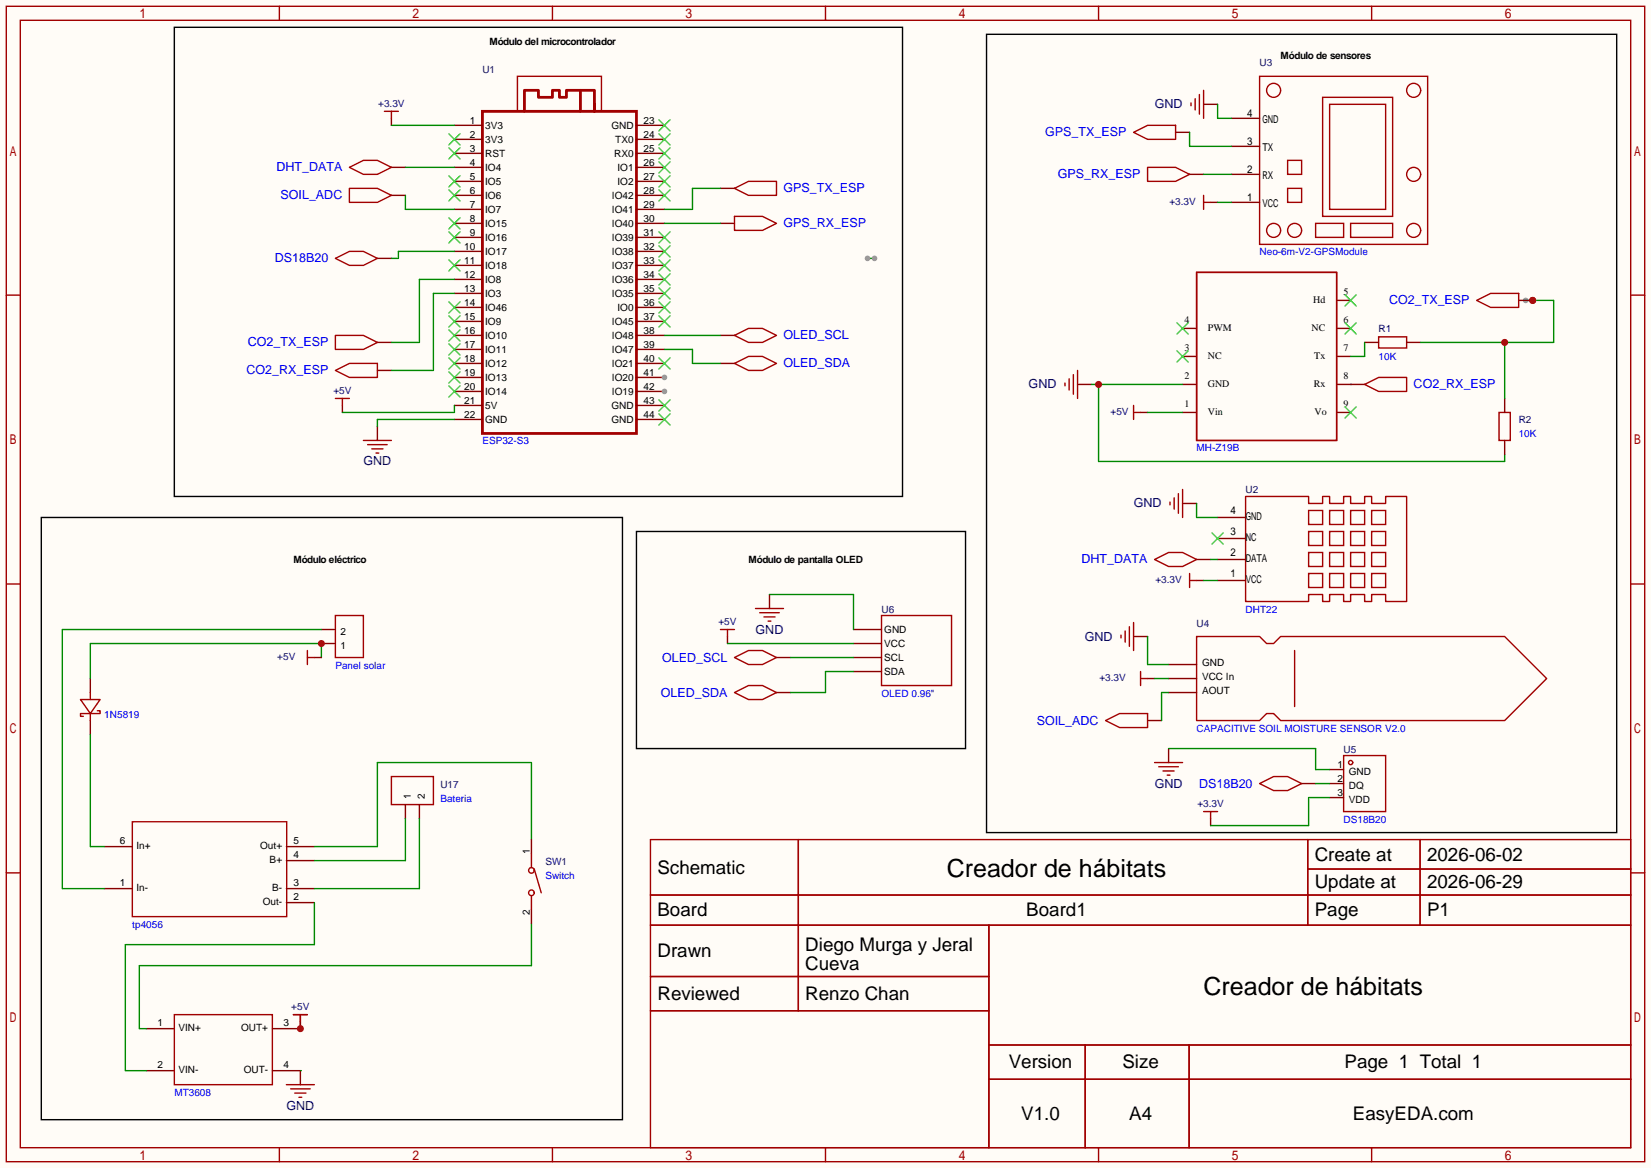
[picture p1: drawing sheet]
<svg xmlns="http://www.w3.org/2000/svg" width="299mm" height="212mm" viewBox="0 0 299 212" stroke-linecap="round" stroke-linejoin="round" font-family="sans-serif">
<path d="M0 0h299.5v211.8h-299.5z" fill="#fffcf7"/>
<g fill="none" stroke="#a10000" stroke-width=".25">
<path d="M1.1 1.1h297.2v209.6h-297.2zM3.7 3.7h292.1v204.5h-292.1zM50.7 1.1v2.6M93.9 13.8h15.2v6.4h-15.2zM100.2 1.1v2.6M149.7 1.1v2.6M199.3 1.1v2.6M248.8 1.1v2.6M1.1 53.5h2.6M295.8 53.5h2.5M1.1 105.9h2.6M295.8 105.9h2.5"/>
<path d="M1.1 158.3h2.6M118 152.3h177.8v55.9h-177.8zM144.8 152.3v31M237.2 152.3v15.5M237.2 157.6h58.6M257.6 152.3v15.5M295.8 158.3h2.5M118 162.3h177.8M118 167.8h177.8M118 177.1h61.4M179.4 167.8v40.4M118 183.3h61.4"/>
<path d="M179.4 189.5h116.4M179.4 195.7h116.4M196.8 189.5v18.7M215.7 189.5v18.7M50.7 208.2v2.5M100.2 208.2v2.5M149.7 208.2v2.5M199.3 208.2v2.5M248.8 208.2v2.5"/>
</g>
<path d="M105.3 16.4v3.8M107.8 18.9v1.3v-3.8h-5.1v1.3h-1.2v-1.3h-1.3v1.3h-2.5v-1.3h-2.6v3.8M87.5 20.2h27.9v58.4h-27.9z" fill="none" stroke="#a10000" stroke-width=".51"/>
<g fill="none" stroke="#870000" stroke-width=".25">
<path d="M82.4 22.7h5.1M82.4 25.3h5.1M82.4 27.8h5.1M82.4 30.4h5.1M82.4 32.9h5.1M82.4 35.4h5.1M82.4 38h5.1M115.4 22.7h5.1M115.4 25.3h5.1M115.4 27.8h5.1M115.4 30.4h5.1M115.4 32.9h5.1"/>
<path d="M115.4 35.4h5.1M115.4 38h5.1M82.4 40.5h5.1M82.4 43.1h5.1M82.4 45.6h5.1M82.4 48.1h5.1M82.4 50.7h5.1M82.4 53.2h5.1M82.4 55.8h5.1M82.4 58.3h5.1M115.4 40.5h5.1M115.4 43.1h5.1"/>
<path d="M115.4 45.6h5.1M115.4 48.1h5.1M115.4 50.7h5.1M115.4 53.2h5.1M115.4 55.8h5.1M115.4 58.3h5.1M82.4 60.8h5.1M82.4 63.4h5.1M82.4 65.9h5.1M82.4 68.5h5.1M82.4 71h5.1M82.4 73.5h5.1"/>
<path d="M115.4 60.8h5.1M115.4 63.4h5.1M115.4 65.9h5.1M115.4 68.5h5.1"/>
</g>
<g fill="none" stroke="#3c3" stroke-width=".25">
<path d="M81.4 24.3l2 2M81.4 26.8l2 2M81.4 31.9l2 2M81.4 34.4l2 2M81.4 39.5l2 2M83.4 24.3l-2 2M83.4 26.8l-2 2M83.4 31.9l-2 2M83.4 34.4l-2 2M83.4 39.5l-2 2M119.5 21.7l2 2M119.5 24.3l2 2"/>
<path d="M119.5 26.8l2 2M119.5 29.3l2 2.1M119.5 31.9l2 2M119.5 34.4l2 2M121.5 21.7l-2 2M121.5 24.3l-2 2M121.5 26.8l-2 2M121.5 29.3l-2 2.1M121.5 31.9l-2 2M121.5 34.4l-2 2M81.4 42l2 2.1M81.4 47.1l2 2"/>
<path d="M81.4 54.7l2 2.1M81.4 57.3l2 2M81.4 59.8l2 2M83.4 42l-2 2.1M83.4 47.1l-2 2M83.4 54.7l-2 2.1M83.4 57.3l-2 2M83.4 59.8l-2 2M119.5 42l2 2.1M119.5 44.6l2 2M119.5 47.1l2 2M119.5 49.7l2 2"/>
<path d="M119.5 52.2l2 2M119.5 54.7l2 2.1M119.5 57.3l2 2M121.5 42l-2 2.1M121.5 44.6l-2 2M121.5 47.1l-2 2M121.5 49.7l-2 2M121.5 52.2l-2 2M121.5 54.7l-2 2.1M121.5 57.3l-2 2M81.4 62.4l2 2M81.4 64.9l2 2"/>
<path d="M81.4 67.4l2 2.1M81.4 70l2 2M83.4 62.4l-2 2M83.4 64.9l-2 2M83.4 67.4l-2 2.1M83.4 70l-2 2M119.5 64.9l2 2M121.5 64.9l-2 2"/>
</g>
<circle cx="120.5" cy="68.5" r=".51" fill="#999"/>
<path d="M115.4 71h5.1" fill="none" stroke="#870000" stroke-width=".25"/>
<circle cx="120.5" cy="71" r=".51" fill="#999"/>
<g fill="none" stroke="#870000" stroke-width=".25">
<path d="M218.3 18.9h2.6M223.4 36.7h5.1M223.4 31.6h5.1M223.4 26.5h5.1M223.4 21.5h5.1M214.5 59.6h2.5M242.4 54.5h2.6M242.4 59.6h2.6M82.4 76.1h5.1M115.4 76.1h5.1M115.4 73.5h5.1M195.5 69.7h2.5"/>
<path d="M214.5 64.6h2.5M214.5 74.8h2.5M214.5 69.7h2.5M242.4 64.6h2.6M242.4 74.8h2.6M242.4 69.7h2.6M214.5 91.3h2.5M220.9 97.7h5M220.9 93.9h5M205.6 115.4h2.6M220.9 105.3h5M220.9 101.5h5"/>
<path d="M212 120.5h5M212 123.1h5M212 125.6h5"/>
</g>
<g fill="none" stroke="#3c3" stroke-width=".25">
<path d="M213.5 58.5l2 2.1M215.5 58.5l-2 2.1M244 53.5l2 2M244 58.5l2 2.1M246 53.5l-2 2M246 58.5l-2 2.1M119.5 72.5l2 2M119.5 75.1l2 2M121.5 72.5l-2 2M121.5 75.1l-2 2M213.5 63.6l2 2.1M215.5 63.6l-2 2.1"/>
<path d="M244 73.8l2 2M246 73.8l-2 2M219.8 96.6l2.1 2.1M221.9 96.6l-2.1 2.1"/>
</g>
<g fill="none" stroke="#a10000" stroke-width=".25">
<path d="M216 18.7v.5M216.8 17.9v2M217.6 17.1v3.6M218.3 16.4v5.1M228.5 13.8h30.5v30.5h-30.5zM239.9 17.7h12.7v21.5h-12.7zM241.2 18.9h10.1v19.1h-10.1zM233.6 34.2h2.5v2.5h-2.5zM233.6 29.1h2.5v2.5h-2.5zM217 49.4h25.4v30.5h-25.4zM238.6 40.5h5.1v2.6h-5.1zM245 40.5h7.6v2.6h-7.6z"/>
<path d="M193.2 69.5v.5M193.9 68.7v2M194.7 67.9v3.6M195.5 67.2v5.1M212.2 91.1v.5M213 90.3v2M213.7 89.5v3.6M214.5 88.8v5.1M225.9 90h11.5v1.3h2.5v-1.3h1.3v1.3h2.5v-1.3h1.3v1.3h2.5v-1.3h1.3v1.3h2.5v-1.3h3.8v19.1h-3.8v-1.3h-2.5v1.3h-1.3v-1.3h-2.5v1.3h-1.3v-1.3h-2.5v1.3h-1.3v-1.3h-2.5v1.3h-11.5zM237.4 96.4h2.5v2.5h-2.5zM237.4 92.6h2.5v2.5h-2.5zM241.2 96.4h2.5v2.5h-2.5z"/>
<path d="M241.2 92.6h2.5v2.5h-2.5zM245 96.4h2.5v2.5h-2.5zM245 92.6h2.5v2.5h-2.5zM248.8 96.4h2.5v2.5h-2.5zM248.8 92.6h2.5v2.5h-2.5zM203.3 115.2v.5M204.1 114.4v2.1M204.9 113.7v3.5M205.6 112.9v5.1M217 115.4h11.5l1.2 1.3h1.3l1.3-1.3h40.6l7.6 7.7-7.6 7.6h-40.6l-1.3-1.3h-1.3l-1.2 1.3h-11.5zM234.8 118v10.1M237.4 104h2.5v2.6h-2.5z"/>
<path d="M237.4 100.2h2.5v2.5h-2.5zM241.2 104h2.5v2.6h-2.5zM241.2 100.2h2.5v2.5h-2.5zM245 104h2.5v2.6h-2.5zM245 100.2h2.5v2.5h-2.5zM248.8 104h2.5v2.6h-2.5zM248.8 100.2h2.5v2.5h-2.5z"/>
<circle cx="231" cy="16.4" r="1.27"/>
<circle cx="256.4" cy="16.4" r="1.27"/>
<circle cx="256.4" cy="31.6" r="1.27"/>
<circle cx="231" cy="41.8" r="1.27"/>
<circle cx="234.8" cy="41.8" r="1.27"/>
<circle cx="256.4" cy="41.8" r="1.27"/>
</g>
<path d="M220.9 18.9v2.6h2.5M198 69.7h16.5M199.3 69.7v14h73.6v-1.3M217 91.3v2.6h3.9M208.2 115.4v5.1h3.8" fill="none" stroke="#008700" stroke-width=".25"/>
<circle cx="199.3" cy="69.7" r=".63" fill="#c00"/>
<g fill="none" stroke="#870000" stroke-width=".25">
<path d="M71 30.4h2.5M71 35.4h2.5M71 21.5v1.2M130.7 34.2h2.5M213.2 24h2.6M219.6 36.7h1.3M62.1 73.5v1.3M68.5 77.3v2.6M68.5 62.1h2.5M68.5 67.2h2.5M206.9 74.8h1.3M217 105.3h1.3"/>
<path d="M217 101.5h2.6M208.2 123.1h1.2M208.2 130.7h2.5"/>
</g>
<g fill="none" stroke="#a10000" stroke-width=".25">
<path d="M63.4 30.4l2.5-1.3h2.6l2.5 1.3-2.5 1.2h-2.6zM63.4 34.2h5.1l2.5 1.2-2.5 1.3h-5.1zM69.7 20.2h2.6M71 20.2v1.3M133.2 34.2l2.6-1.3h5v2.5h-5zM205.6 24l2.6-1.3h5v2.6h-5zM218.3 35.4v2.6M218.3 36.7h1.3M60.8 60.8h5.1l2.6 1.3-2.6 1.3h-5.1zM60.8 67.2l2.6-1.3h5.1v2.6h-5.1zM60.8 72.3h2.6M62.1 72.3v1.2"/>
<path d="M65.9 79.9h5.1M205.6 73.5v2.6M205.6 74.8h1.3M66.7 80.6h3.5M67.4 81.4h2.1M68.2 82.2h.5M209.4 101.5l2.6-1.3h2.5l2.5 1.3-2.5 1.2h-2.5zM215.8 104v2.6M215.8 105.3h1.2M200.5 130.7l2.6-1.3h5.1v2.6h-5.1zM206.9 121.8v2.5M206.9 123.1h1.3"/>
</g>
<g fill="none" stroke="#008700" stroke-width=".25">
<path d="M71 22.7h11.4M73.5 30.4h8.9M73.5 35.4v2.6h8.9M215.8 24v2.5h7.6M220.9 36.7h2.5M157.4 46.9h1.2M82.4 73.5v1.3h-20.3M82.4 76.1h-13.9v1.2M208.2 74.8h6.3M245 69.7h.1M218.3 105.3h2.6M219.6 101.5h1.3"/>
<path d="M209.4 123.1h2.6M212 125.6h-1.3v5.1"/>
</g>
<g fill="#999">
<circle cx="158.6" cy="46.9" r=".51"/>
<circle cx="157.4" cy="46.9" r=".51"/>
</g>
<g fill="none" stroke="#870000" stroke-width=".25">
<path d="M215.8 31.6h2.5M130.7 40.5h2.5M130.7 65.9h2.5M130.7 60.8h2.5M58.3 116.7h2.5M58.3 114.2h2.5M132 115.4v1.3M139.6 107.8v2.6M140.8 119.3h2.6M154.8 119.3h5.1M154.8 116.7h5.1M154.8 114.2h5.1"/>
<path d="M140.8 125.6h2.6M154.8 121.8h5.1M18.9 153.5h5.1M51.9 156.1h5.1M51.9 153.5h5.1M73.5 145.9v2.6M76.1 145.9v2.6M18.9 161.2h5.1M51.9 161.2h5.1M51.9 163.7h5.1M26.5 186.6h5.1M26.5 194.2h5.1"/>
<path d="M49.4 194.2h5.1v2.5M54.5 185.3v1.3h-5.1"/>
</g>
<g fill="none" stroke="#a10000" stroke-width=".25">
<path d="M133.2 39.2h5.1l2.5 1.3-2.5 1.3h-5.1zM208.2 30.4h5l2.6 1.2-2.6 1.3h-5zM133.2 65.9l2.6-1.3h2.5l2.5 1.3-2.5 1.3h-2.5zM133.2 60.8l2.6-1.2h2.5l2.5 1.2-2.5 1.3h-2.5zM60.8 111.6h5.1v7.7h-5.1zM130.7 114.2h2.5M132 114.2v1.2M133.2 119.3l2.6-1.3h2.5l2.5 1.3-2.5 1.2h-2.5zM137 110.4h5.1M137.8 111.1h3.6M138.6 111.9h2M139.3 112.6h.5"/>
<path d="M159.9 111.6h12.7v12.7h-12.7zM133.2 125.6l2.6-1.3h2.5l2.5 1.3-2.5 1.3h-2.5zM24 149h28v17.2h-28zM71 140.8h7.6v5.1h-7.6zM31.6 184h17.8v12.7h-17.8zM51.9 196.7h5.1M52.7 197.5h3.6M53.2 184h2.6M53.5 198.2h2M54.2 199h.5M54.5 184v1.3"/>
</g>
<g fill="none" stroke="#008700" stroke-width=".25">
<path d="M218.3 31.6h5.1M58.3 114.2h-47v47h7.6M132 116.7h22.8M139.6 107.8h15.2v6.4M143.4 119.3h11.4M154.8 121.8h-5.1v3.8h-6.3M73.5 148.5v7.6h-16.5M76.1 148.5v12.7h-19.1M96.4 152.3v-14h-27.9v15.2h-11.5M57 163.7v7.6h-34.3v22.9h3.8M96.4 167.5v7.6h-71.1v11.5h1.2M54.5 186.6h.1"/>
<path d="M54.5 194.2h.1"/>
</g>
<path d="M31.6 5h132.1v85h-132.1zM178.9 6.2h114.3v144.8h-114.3zM7.5 93.9h105.4v109.2h-105.4zM115.4 96.4h59.7v39.4h-59.7z" fill="none" stroke="#000" stroke-width=".25"/>
<circle cx="54.5" cy="186.6" r=".63" fill="#c00"/>
<path d="M250.1 61.1h5v2h-5zM271.9 74.8h2v5.1h-2zM53.2 184h2.6M54.5 184v1.3" fill="none" stroke="#a10000" stroke-width=".25"/>
<path d="M247.5 62.1h2.6M255.1 62.1h2.6M272.9 72.3v2.5M272.9 79.9v2.5" fill="none" stroke="#870000" stroke-width=".25"/>
<path d="M276.7 54.5h5.1v7.6h-24.1M247.5 62.1v2.5h-2.5M272.9 62.1v10.2" fill="none" stroke="#008700" stroke-width=".25"/>
<g fill="#c00">
<circle cx="272.9" cy="62.1" r=".63"/>
<circle cx="278" cy="54.5" r=".63"/>
</g>
<circle cx="276.7" cy="54.5" r=".51" fill="#999"/>
<path d="M16.4 123.1v2.5M16.4 130.7v2.5" fill="none" stroke="#870000" stroke-width=".25"/>
<path d="M14.6 126.9h3.6l-1.8 2.5zM16.4 125.6v1.3M16.4 129.4v1.3M17.7 128.9h.5v.5h-3.6v.5h.5" fill="none" stroke="#a10000" stroke-width=".25"/>
<path d="M58.3 119.3v-2.6h-41.9v6.4M16.4 133.2v20.3h2.5" fill="none" stroke="#008700" stroke-width=".25"/>
<circle cx="58.3" cy="116.7" r=".63" fill="#c00"/>
<path d="M275.5 54.5h2.5M245 69.7h2.5" fill="none" stroke="#870000" stroke-width=".25"/>
<path d="M247.5 69.7l2.6-1.2h5v2.5h-5z" fill="none" stroke="#a10000" stroke-width=".25"/>
<circle cx="278" cy="54.5" r=".63" fill="#c00"/>
<g fill="none" stroke="#a10000" stroke-width=".25">
<path d="M60.8 46.9l2.6-1.3h2.5l2.6 1.3-2.6 1.2h-2.5zM267.8 54.5l2.6-1.3h5.1v2.6h-5.1zM55.8 118v2.5M55.8 119.3h1.2M209.4 138.3h5.1M210.2 139.1h3.5M210.9 139.8h2.1M243.7 137h7.6v10.2h-7.6zM96.4 154.8v2.6M96.9 157.6l1.3 4.3M211.7 140.6h.5M218.3 147.2h2.6"/>
<path d="M219.6 147.2v1.3M228.5 142.1l2.5-1.3h2.6l2.5 1.3-2.5 1.3h-2.6zM96.4 162.4v2.6"/>
<circle cx="245" cy="138.3" r=".38"/>
<circle cx="96.4" cy="157.9" r=".51"/>
<circle cx="96.4" cy="161.9" r=".51"/>
</g>
<path d="M68.5 46.9h2.5M57 119.3h1.3M212 135.8v2.5M241.2 139.6h2.5M96.4 152.3v2.5M219.6 148.5v1.2M236.1 142.1h2.5M241.2 142.1h2.5M241.2 144.7h2.5M96.4 165v2.5" fill="none" stroke="#870000" stroke-width=".25"/>
<path d="M130.7 34.2h-5.1v3.8h-5.1M82.4 50.7h-6.3v11.4h-5.1M82.4 53.2h-3.8v14h-7.6M82.4 45.6h-10.1v1.3h-1.3M120.5 40.5h10.2M120.5 63.4h5.1v2.5h5.1M120.5 60.8h10.2M212 135.8h26.6v3.8h2.6M238.6 142.1h2.6M241.2 144.7h-3.8v5h-17.8" fill="none" stroke="#008700" stroke-width=".25"/>
<g font-size="4.5">
<text x="171.7" y="159">Creador de hábitats</text>
<text x="218.3" y="180.4">Creador de hábitats</text>
</g>
<g font-size="3.4">
<text x="119.3" y="158.5">Schematic</text>
<text x="238.5" y="156.1">Create at</text>
<text x="238.5" y="161.1">Update at</text>
<text x="258.9" y="156.1">2026-06-02</text>
<text x="258.9" y="161.1">2026-06-29</text>
<text x="119.3" y="166.2">Board</text>
<text x="186.2" y="166.2">Board1</text>
<text x="238.5" y="166.2">Page</text>
<text x="258.9" y="166.2">P1</text>
<text x="119.3" y="173.6">Drawn</text>
<text x="146.1" y="172.5">Diego Murga y Jeral</text>
<text x="146.1" y="175.9">Cueva</text>
<text x="119.3" y="181.4">Reviewed</text>
<text x="146.1" y="181.4">Renzo Chan</text>
<text x="183" y="193.8">Version</text>
<text x="203.6" y="193.8">Size</text>
<text x="243.9" y="193.8">Page 1 Total 1</text>
<text x="185.2" y="203.1">V1.0</text>
<text x="204.8" y="203.1">A4</text>
<text x="245.4" y="203.1">EasyEDA.com</text>
</g>
<g font-size="2.3" fill="#000080">
<text x="209.4" y="19.6">GND</text>
<text x="186.6" y="70.4">GND</text>
<text x="65.9" y="84.4">GND</text>
<text x="205.6" y="92">GND</text>
<text x="137.1" y="114.9">GND</text>
<text x="196.7" y="116.2">GND</text>
<text x="209.4" y="142.8">GND</text>
<text x="52" y="201.3">GND</text>
</g>
<g font-size="2.3" fill="#00f">
<text x="189.6" y="24.7">GPS_TX_ESP</text>
<text x="50.1" y="31.1">DHT_DATA</text>
<text x="142.1" y="34.9">GPS_TX_ESP</text>
<text x="191.9" y="32.3">GPS_RX_ESP</text>
<text x="50.9" y="36.2">SOIL_ADC</text>
<text x="142.1" y="41.2">GPS_RX_ESP</text>
<text x="49.9" y="47.6">DS18B20</text>
<text x="252" y="55.2">CO2_TX_ESP</text>
<text x="44.9" y="62.8">CO2_TX_ESP</text>
<text x="142.1" y="61.6">OLED_SCL</text>
<text x="44.7" y="67.9">CO2_RX_ESP</text>
<text x="142.1" y="66.6">OLED_SDA</text>
<text x="256.4" y="70.4">CO2_RX_ESP</text>
<text x="196.2" y="102.2">DHT_DATA</text>
<text x="120.1" y="120">OLED_SCL</text>
<text x="119.9" y="126.3">OLED_SDA</text>
<text x="188" y="131.4">SOIL_ADC</text>
<text x="217.5" y="142.8">DS18B20</text>
</g>
<g font-size="2">
<text x="229" y="22.2">GND</text>
<text x="229" y="27.3">TX</text>
<text x="229" y="32.4">RX</text>
<text x="229" y="37.5">VCC</text>
<text x="226" y="94.2">GND</text>
<text x="226" y="101.8">DATA</text>
<text x="226" y="98">NC</text>
<text x="226" y="105.7">VCC</text>
</g>
<g font-size="1.8">
<text x="88.8" y="8.2">Módulo del microcontrolador</text>
<text x="232.3" y="10.8">Módulo de sensores</text>
<text x="85.2" y="22.4">1</text>
<text x="88" y="23.4">3V3</text>
<text x="110.9" y="23.4">GND</text>
<text x="116.7" y="22.4">23</text>
<text x="85.2" y="25">2</text>
<text x="85.2" y="27.5">3</text>
<text x="88" y="26">3V3</text>
<text x="88" y="28.5">RST</text>
<text x="111.4" y="28.5">RX0</text>
<text x="111.6" y="26">TX0</text>
<text x="116.7" y="25">24</text>
<text x="116.7" y="27.5">25</text>
<text x="85.2" y="30">4</text>
<text x="85.2" y="32.6">5</text>
<text x="85.2" y="35.1">6</text>
<text x="88" y="31.1">IO4</text>
<text x="88" y="33.6">IO5</text>
<text x="112" y="31.1">IO1</text>
<text x="112" y="33.6">IO2</text>
<text x="116.7" y="30">26</text>
<text x="116.7" y="32.6">27</text>
<text x="116.7" y="35.1">28</text>
<text x="85.2" y="37.7">7</text>
<text x="85.2" y="40.2">8</text>
<text x="88" y="36.1">IO6</text>
<text x="88" y="38.7">IO7</text>
<text x="88" y="41.2">IO15</text>
<text x="111" y="36.1">IO42</text>
<text x="111" y="38.7">IO41</text>
<text x="111" y="41.2">IO40</text>
<text x="116.7" y="37.7">29</text>
<text x="116.7" y="40.2">30</text>
<text x="84.2" y="45.3">10</text>
<text x="84.2" y="47.8">11</text>
<text x="85.2" y="42.7">9</text>
<text x="88" y="43.8">IO16</text>
<text x="88" y="46.3">IO17</text>
<text x="111" y="43.8">IO39</text>
<text x="111" y="46.3">IO38</text>
<text x="116.7" y="42.7">31</text>
<text x="116.7" y="45.3">32</text>
<text x="116.7" y="47.8">33</text>
<text x="84.2" y="50.4">12</text>
<text x="84.2" y="52.9">13</text>
<text x="88" y="48.8">IO18</text>
<text x="88" y="51.4">IO8</text>
<text x="88" y="53.9">IO3</text>
<text x="111" y="48.8">IO37</text>
<text x="111" y="51.4">IO36</text>
<text x="111" y="53.9">IO35</text>
<text x="116.7" y="50.4">34</text>
<text x="116.7" y="52.9">35</text>
<text x="243.7" y="53.4">5</text>
<text x="84.2" y="55.4">14</text>
<text x="84.2" y="58">15</text>
<text x="88" y="56.5">IO46</text>
<text x="88" y="59">IO9</text>
<text x="111" y="59">IO45</text>
<text x="112" y="56.5">IO0</text>
<text x="116.7" y="55.4">36</text>
<text x="116.7" y="58">37</text>
<text x="214.9" y="58.5">4</text>
<text x="238.2" y="55">Hd</text>
<text x="243.7" y="58.5">6</text>
<text x="84.2" y="60.5">16</text>
<text x="84.2" y="63.1">17</text>
<text x="84.2" y="65.6">18</text>
<text x="88" y="61.5">IO10</text>
<text x="88" y="64.1">IO11</text>
<text x="111" y="61.5">IO48</text>
<text x="111" y="64.1">IO47</text>
<text x="116.7" y="60.5">38</text>
<text x="116.7" y="63.1">39</text>
<text x="116.7" y="65.6">40</text>
<text x="214.9" y="63.6">3</text>
<text x="219.1" y="65.1">NC</text>
<text x="219.1" y="60">PWM</text>
<text x="237.9" y="60">NC</text>
<text x="238.4" y="65.1">Tx</text>
<text x="243.7" y="63.6">7</text>
<text x="84.2" y="68.1">19</text>
<text x="84.2" y="70.7">20</text>
<text x="88" y="66.6">IO12</text>
<text x="88" y="69.2">IO13</text>
<text x="88" y="71.7">IO14</text>
<text x="111" y="66.6">IO21</text>
<text x="111" y="69.2">IO20</text>
<text x="111" y="71.7">IO19</text>
<text x="116.7" y="68.1">41</text>
<text x="116.7" y="70.7">42</text>
<text x="214.9" y="68.7">2</text>
<text x="219.1" y="70.2">GND</text>
<text x="238.3" y="70.2">Rx</text>
<text x="243.7" y="68.7">8</text>
<text x="84.2" y="73.2">21</text>
<text x="84.2" y="75.8">22</text>
<text x="88" y="74.2">5V</text>
<text x="88" y="76.8">GND</text>
<text x="110.9" y="74.2">GND</text>
<text x="110.9" y="76.8">GND</text>
<text x="116.7" y="73.2">43</text>
<text x="116.7" y="75.8">44</text>
<text x="214.9" y="73.8">1</text>
<text x="219.1" y="75.3">Vin</text>
<text x="238.4" y="75.3">Vo</text>
<text x="243.7" y="73.8">9</text>
<text x="53.2" y="102.2">Módulo eléctrico</text>
<text x="135.8" y="102.2">Módulo de pantalla OLED</text>
<text x="61.8" y="117.7">1</text>
<text x="61.8" y="115.1">2</text>
<text x="160.4" y="120">SCL</text>
<text x="160.4" y="117.4">VCC</text>
<text x="160.4" y="114.9">GND</text>
<text x="160.4" y="122.5">SDA</text>
<text x="218" y="120.7">GND</text>
<text x="218" y="123.3">VCC In</text>
<text x="218" y="125.8">AOUT</text>
<text x="242.6" y="139.3">1</text>
<text x="242.6" y="141.8">2</text>
<text x="244.7" y="140.5">GND</text>
<text x="244.7" y="143.1">DQ</text>
<text x="74.5" y="145" transform="rotate(-90 74.5 145)">1</text>
<text x="77" y="145" transform="rotate(-90 77 145)">2</text>
<text x="242.6" y="144.3">3</text>
<text x="244.7" y="145.6">VDD</text>
<text x="21.7" y="153">6</text>
<text x="24.8" y="154">In+</text>
<text x="47.2" y="154">Out+</text>
<text x="53.2" y="155.5">4</text>
<text x="53.2" y="153">5</text>
<text x="96.1" y="154.8" transform="rotate(-90 96.1 154.8)">1</text>
<text x="21.7" y="160.6">1</text>
<text x="24.8" y="161.6">In-</text>
<text x="48.9" y="156.6">B+</text>
<text x="49.4" y="161.6">B-</text>
<text x="53.2" y="160.6">3</text>
<text x="47.7" y="164.2">Out-</text>
<text x="53.2" y="163.2">2</text>
<text x="96.1" y="166" transform="rotate(-90 96.1 166)">2</text>
<text x="28.6" y="186">1</text>
<text x="32.4" y="187">VIN+</text>
<text x="43.8" y="187">OUT+</text>
<text x="51.4" y="186">3</text>
<text x="28.6" y="193.6">2</text>
<text x="32.4" y="194.7">VIN-</text>
<text x="44.2" y="194.7">OUT-</text>
<text x="51.4" y="193.6">4</text>
</g>
<g font-size="1.8" fill="#000080">
<text x="87.5" y="13.3">U1</text>
<text x="228.5" y="12">U3</text>
<text x="68.6" y="19.4">+3.3V</text>
<text x="212.1" y="37.2">+3.3V</text>
<text x="250.1" y="60.3">R1</text>
<text x="60.5" y="71.5">+5V</text>
<text x="201.4" y="75.3">+5V</text>
<text x="275.5" y="76.8">R2</text>
<text x="225.9" y="89.5">U2</text>
<text x="209.6" y="105.8">+3.3V</text>
<text x="130.3" y="113.4">+5V</text>
<text x="159.9" y="111.1">U6</text>
<text x="217" y="113.6">U4</text>
<text x="50.3" y="119.7">+5V</text>
<text x="199.4" y="123.5">+3.3V</text>
<text x="243.7" y="136.5">U5</text>
<text x="79.9" y="142.8">U17</text>
<text x="217.2" y="146.4">+3.3V</text>
<text x="98.9" y="156.8">SW1</text>
<text x="52.8" y="183.2">+5V</text>
</g>
<g font-size="1.8" fill="#00f">
<text x="228.5" y="46.3">Neo-6m-V2-GPSModule</text>
<text x="250.1" y="65.4">10K</text>
<text x="87.5" y="80.6">ESP32-S3</text>
<text x="217" y="81.9">MH-Z19B</text>
<text x="275.5" y="79.3">10K</text>
<text x="225.9" y="111.1">DHT22</text>
<text x="60.8" y="121.2">Panel solar</text>
<text x="18.9" y="130.1">1N5819</text>
<text x="159.9" y="126.3">OLED 0.96&quot;</text>
<text x="217" y="132.7">CAPACITIVE SOIL MOISTURE SENSOR V2.0</text>
<text x="79.9" y="145.4">Bateria</text>
<text x="243.7" y="149.2">DS18B20</text>
<text x="98.9" y="159.3">Switch</text>
<text x="24" y="168.2">tp4056</text>
<text x="31.6" y="198.7">MT3608</text>
</g>
</svg>
